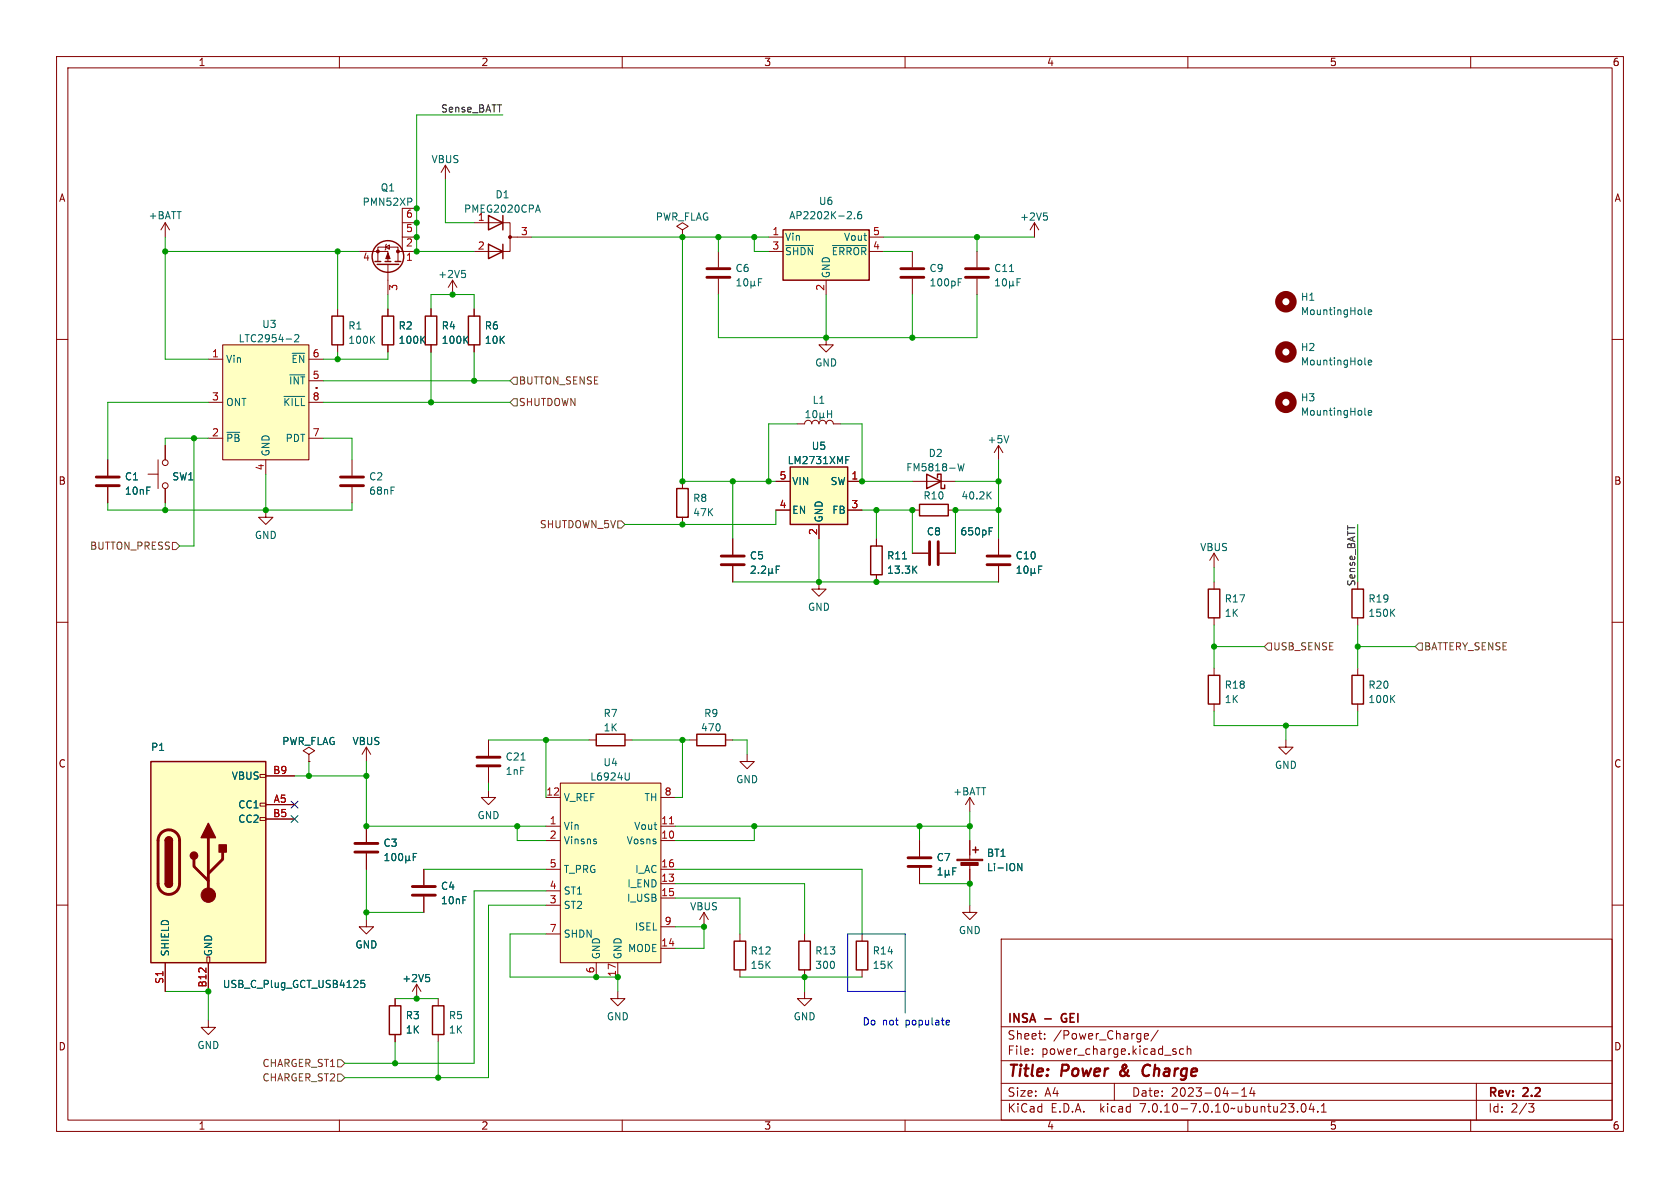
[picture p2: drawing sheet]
<svg xmlns="http://www.w3.org/2000/svg" width="297mm" height="210mm" viewBox="0 0 297 210" stroke-linecap="round" stroke-linejoin="round" font-family="sans-serif">
<g fill="none" stroke="#840000" stroke-width=".18">
<path d="M10 10h277v190h-277zM12 12h273v186h-273zM60 10v2M110 10v2M160 10v2M210 10v2M260 10v2M29.2 39.4v2.5M29.2 39.4l-.8 1.2M29.2 39.4l.8 1.2M71.1 39.4h2.6M73.7 36.8h-2.6v5.1"/>
<path d="M78.7 29.2l-.7 1.3M78.7 29.2v2.6M78.7 29.2l.8 1.3M83.8 39.4h6.4v5.1h-6.4M182.9 39.4l-.8 1.2M182.9 39.4v2.5M182.9 39.4l.7 1.2M10 60h2M59.7 54.6v1.3M63.5 44.5h5.1v1.7M66.8 46.2v-2.5h3.6v2.5M68.2 43.7l.6-.4v.8z"/>
<path d="M68.3 43.2l-.1 .1v.8l-.1 .1M68.6 46.7v5.4M68.6 54.6v1.3M71.1 41.9v2.6h-.7M71.1 41.9h2.6M71.1 44.5h2.6M76.2 54.6v1.3M80 49.5l-.8 1.3M80 49.5v2.6M80 49.5l.8 1.3M83.8 54.6v1.3M90.2 41.9h3.8"/>
<path d="M120.6 40.6l1.1-.6-1.1-.6-1 .6 1 .6v1.3M120.6 41.9h.1M127 44.5v2.7M127 49.3v2.8M135.9 41.9h2.5M135.9 44.5h2.5M146 59.7v1.3h1.3l-1.3 1.2-1.2-1.2h1.2M146 49.5v2.6M153.7 41.9h2.5M153.7 44.5h2.5M161.3 44.5v2.7M161.3 49.3v2.8"/>
<path d="M172.7 44.5v2.7M172.7 49.3v2.8M285 60h2M29.2 78.7v2.6M36.8 63.5h2.6M36.8 77.5h2.6M36.8 71.1h2.6M39.4 61h15.2v20.3h-15.2zM54.6 63.5h2.5M54.6 77.5h2.5M54.6 71.1h2.5M54.6 67.3h2.5"/>
<path d="M59.7 61v1.2M68.6 61v1.2M76.2 61v1.2M83.8 61v1.2M141 74.9h1.2a.64 .64 0 0 1 .7-.6 .64 .64 0 0 1 .6 .6 .64 .64 0 0 1 .6-.6 .64 .64 0 0 1 .7 .6 .64 .64 0 0 1 .6-.6 .64 .64 0 0 1 .6 .6 .64 .64 0 0 1 .7-.6 .64 .64 0 0 1 .6 .6h1.3M176.5 78.7v2.6M176.5 78.7l-.7 1.3M176.5 78.7l.8 1.3M19 81.3v2.8M19 86.1v2.8M26.2 83.8h1.7M27.9 81.3v5.1"/>
<path d="M29.2 86.4v2.5M47 90.2v1.2h1.3l-1.3 1.3-1.3-1.3h1.3M47 81.3v2.5M62.2 81.3v2.8M62.2 86.1v2.8M120.6 85.1v1.3M120.6 91.4v1.3M129.5 95.3v2.7M137.2 85.1h2.5M137.2 90.2h2.5M144.8 92.7v2.6M149.9 85.1h2.5"/>
<path d="M149.9 90.2h2.5M154.9 95.3v1.2M161.3 85.1h7.6M161.3 90.2h1.3M161.3 97.8h2.8M166.1 97.8h2.8M167.6 90.2h1.3M176.5 95.3v2.7M214.6 97.8l-.7 1.3M214.6 97.8v2.5M214.6 97.8l.8 1.3M10 110h2"/>
<path d="M129.5 100.1v2.8M144.8 102.9v1.2h1.2l-1.2 1.3-1.3-1.3h1.3M154.9 101.6v1.3M176.5 100.1v2.8M214.6 102.9v1.2M214.6 109.2v1.3M214.6 118.1v1.3M240 109.2v1.3M240 118.1v1.3M285 110h2M46 136.9h1v.5h-1zM47 137.2h5.1"/>
<path d="M54.6 133.4l1-.7-1-.6-1 .6 1 .7v1.2M54.6 134.6h.1M64.8 132.1v2.5M64.8 132.1l-.8 1.3M64.8 132.1l.7 1.3M86.4 139.7v1.3h1.2l-1.2 1.2-1.3-1.2h1.3M86.4 130.8v2.8M86.4 135.6v2.8M99.1 138.4h17.7v31.8h-17.7zM104.1 130.8h1.3M110.5 130.8h1.3M121.9 130.8h1.3"/>
<path d="M128.3 130.8h1.2M132.1 133.4v1.2h1.2l-1.2 1.3-1.3-1.3h1.3M214.6 124.5v1.2M227.3 130.8v1.3h1.3l-1.3 1.3-1.2-1.3h1.2M240 124.5v1.2M10 160h2M46 144.5h1v.5h-1zM46 142h1v.5h-1zM47 142.2h5.1M47 144.8h5.1M64.8 146.1v2.7M64.8 150.9v2.8"/>
<path d="M74.9 153.7v2.8M74.9 158.5v2.8M96.5 146.1h2.6M96.5 148.6h2.6M96.5 141h2.6M96.5 153.7h2.6M96.5 157.5h2.6M116.8 146.1h2.6M116.8 148.6h2.6M116.8 141h2.6M116.8 156.2h2.6M116.8 158.8h2.6"/>
<path d="M116.8 153.7h2.6M162.6 148.6v2.8M162.6 153.4v2.8M171.4 141l-.7 1.2M171.4 141v2.5M171.4 148.6v3.3M171.4 152.9v3.3M171.4 141l.8 1.2M285 160h2M29.2 170.2v5.1M36.6 169.2h.5v1h-.5zM36.8 170.2v5.1"/>
<path d="M64.8 162.6v1.2h1.2l-1.2 1.3-1.3-1.3h1.3M69.8 176.5v1.3M73.7 174l-.8 1.3M73.7 174v2.5M73.7 174l.7 1.3M77.5 176.5v1.3M96.5 160h2.6M96.5 165.1h2.6M105.4 170.2v2.5M109.2 175.3v1.2h1.3l-1.3 1.3-1.3-1.3h1.3M109.2 170.2v2.5M116.8 167.6h2.6"/>
<path d="M116.8 163.8h2.6M124.5 161.3l-.8 1.3M124.5 161.3v2.5M124.5 161.3l.7 1.3M130.8 165.1v1.3M130.8 171.5v1.2M142.2 175.3v1.2h1.3l-1.3 1.3-1.2-1.3h1.2M142.2 165.1v1.3M142.2 171.5v1.2M152.4 165.1v1.3M152.4 171.5v1.2M171.4 160v1.3h1.3l-1.3 1.3-1.2-1.3h1.2"/>
<path d="M177 166h108v32h-108zM36.8 180.3v1.3h1.3l-1.3 1.3-1.2-1.3h1.2M60 198v2M69.8 182.9v1.3M77.5 182.9v1.3M110 198v2M160 198v2M177 194.5h108M177 191.5h108M177 187.5h108M177 181.5h108M182.5 186.3v.1"/>
<path d="M182.5 185.5v.1M184.7 183.6v.1M184.7 182.8v.1M197 191.5v3M202.3 183.2l.7-.1v-.3l-.5-.1-.2 .2 .1 .7h.6M204.7 182.1l-1.2 2M207.7 185.9l.3 .2-.3 .3M207.7 185.4l.2 .1M209.2 185.5l-.4-.1-.3 .3v.4l.2 .2h.5M209.9 185.5l.2-.1 .4 .1v.9M209.9 184.9v1.5M210 198v2"/>
<path d="M217.7 193.2h1.2M219.5 193.8h.9M219.5 192.7l.5-.4v1.5M221.3 192.2l-.3 1.1h.9M221.7 192.8v1M229.4 196.5v.1M230.2 195.2l.2-.1a.81 .81 0 0 1 .6 .6 .81 .81 0 0 1-.3 .8l-.2 .1a.81 .81 0 0 1-.3-1.4zM231.8 195l-.3 1.1h.9M232.2 195.6v1M233 196.5v.1M233.6 196.6h.9M233.6 195.5l.4-.4v1.5"/>
<path d="M260 198v2M261 191.5v6.5M270.2 195.1h1l-.5 .6 .4 .1 .1 .5-.3 .3h-.4"/>
<circle cx="29.2" cy="85.9" r=".51"/>
<circle cx="29.2" cy="81.8" r=".51"/>
</g>
<path d="M198.2 189.4a.53 .53 0 0 0 0 .7M203 188.2a1.13 1.13 0 0 0-1 .7 1.13 1.13 0 0 0 .3 1.2l.2 .1 .5-.1" fill="none" stroke="#840000" stroke-width=".4"/>
<path d="M187.8 179.4l-.2 .4 .2 .7" fill="none" stroke="#840000" stroke-width=".3"/>
<g fill="none" stroke="#840000" stroke-width=".51">
<path d="M125 49h4M125 47.5h4M159.3 49h4M159.3 47.5h4M170.7 49h4.1M170.7 47.5h4.1M17 85.9h4.1M17 84.3h4.1M60.2 85.9h4.1M60.2 84.3h4.1M127.5 99.8h4.1M127.5 98.3h4.1"/>
<path d="M164.3 95.8v4M165.9 95.8v4M174.5 99.8h4.1M174.5 98.3h4.1M84.3 135.4h4.1M84.3 133.9h4.1M28.5 147.2a1.9 1.9 0 0 1 2.1-.4 1.9 1.9 0 0 1 1.1 1.8v7.6a1.91 1.91 0 0 1-1.9 1.9 1.91 1.91 0 0 1-1.9-1.9v-7.8l.2-.6zM34.3 151.9v1.3l2.5 2.5M36.8 148.1v10.1M39.4 150.6v1.3l-2.6 2.5M62.7 150.6h4.1M62.7 149.1h4.1"/>
<path d="M72.9 158.2h4.1M72.9 156.7h4.1M160.5 153.2h4.1M160.5 151.6h4.1"/>
</g>
<g fill="none" stroke="#006464" stroke-width=".18">
<path d="M72.8 35.1v.5M94.8 37.2h.6M95.1 36.2l.4 1.3M149.7 38.7h.8M150.5 37.5v.5M151.1 38.6v.1M152.2 37.4l-.3 .1a.86 .86 0 0 0 0 1.2l.4-.1v-.5l-.2-.2-.4 .1-.1 .1M184.5 37.6h.6M184.9 38.1l.3 .3v.3l-.3 .2M50.6 59.9h1M52.1 59.3l.5-.1 .2 .3-.8 .9h.8M65.7 60l.5 .7"/>
<path d="M66.2 59.4l-.7 .8M74.6 60l.5 .7M75.1 59.4l-.7 .8M81.6 47.8h.6M82.1 48.3l.2 .2v.3l-.2 .3M82.2 60l.5 .7M82.7 59.4l-.7 .8M130.3 50.5h.7M130.3 49.6l.3-.3v1.2M131.6 49.4l.2-.1a.68 .68 0 0 1 .4 .6 .68 .68 0 0 1-.4 .6l-.2-.1-.1-.3zM132.8 50.4l.1 .1h.3l.2-.1M132.8 49.7v1.3"/>
<path d="M133.4 50.4l.1 .1M133.4 49.7v.7M134.1 49.9h.4M134.7 49.3h-.6v1.2M138.9 43.4h4.9M147.2 43.4h6M169.4 49.3h.6M169.4 49.9h.4M176 50.5h.7M176 49.6l.4-.3v1.2M177.3 49.4l.2-.1a.68 .68 0 0 1 .4 .6 .68 .68 0 0 1-.4 .6l-.2-.1-.1-.3zM178.5 48h.7"/>
<path d="M178.5 50.4l.2 .1h.2l.2-.1M178.5 49.7v1.3M179.1 50.4l.2 .1M179.1 49.7v.7M179.8 49.9h.4M180.4 49.3h-.6v1.2M241.3 55.4l.2 .2M241.9 55.2l.6-.1-.1-.3h-.3l-.2 .2 .1 .6h.4M40.1 76.4h2.3M50.2 70.1h3.7M51.2 66.3h2.7M51.6 62.5h2.3"/>
<path d="M142.5 73.8h.7M142.5 72.9l.3-.3v1.2M143.9 72.6h.1a.68 .68 0 0 1 .4 .6 .68 .68 0 0 1-.4 .6 .84 .84 0 0 1-.1-1.2zM145 73.7l.1 .1h.3l.2-.1M145 73v1.3M145.6 73.7l.1 .1M145.6 73v.7M146.3 72.6v1.2M146.3 73.2h.7M147 72.6v1.2M178.3 77l-.4 1.3M241.3 73.2l.2 .2"/>
<path d="M241.3 64.3l.2 .2M241.9 73l.6-.1-.1-.3h-.3l-.2 .1 .1 .6h.4M241.9 64.1l.6-.1-.1-.3h-.3l-.2 .1 .1 .7h.4M149.5 81.3h.5M149.5 80.7h.6M159.6 98.8h.7M169.3 82l.4 1.2 .2-.9 .2 .9 .3-1.2M174.7 87.5l.5 .7M174.9 93.9h.4M174.9 93.3h.6M175.2 86.9l-.7 .8M132.8 100.2l.5-.1 .2 .3-.7 .9h.7"/>
<path d="M134.1 101.2v.1M134.6 100.2l.5-.1 .3 .3-.8 .9h.8M135.9 101.2l.2 .1h.2l.2-.1M135.9 100.5v1.3M136.5 101.2l.2 .1M136.5 100.5v.7M137.2 100.7h.5M137.8 100.1h-.6v1.2M161.5 100.6l.6 .7M162.1 100.1l-.7 .7M179.8 101.3h.7M179.8 100.4l.4-.3v1.2"/>
<path d="M181.1 100.2l.2-.1a.68 .68 0 0 1 .5 .6 .68 .68 0 0 1-.5 .6l-.2-.1-.1-.3zM182.3 101.2l.2 .1h.2l.2-.1M182.3 100.5v1.3M182.9 101.2l.2 .1M182.9 100.5v.7M183.6 100.7h.4M184.2 100.1h-.6v1.2M246 108.2l.6 .8M246.6 107.7l-.8 .7M92.1 134.4h.7M111.2 136.6v1.1l-.1 .1-.3 .1M246 123.5l.6 .7"/>
<path d="M246.6 122.9l-.8 .8M68 152.1h.8M68 151.2l.4-.3v1.2M69.4 150.9h.2a.68 .68 0 0 1 .4 .6 .68 .68 0 0 1-.4 .6 .84 .84 0 0 1-.2-1.2zM70.6 150.9h.2a.68 .68 0 0 1 .4 .6 .68 .68 0 0 1-.4 .6 .84 .84 0 0 1-.2-1.2zM71.7 152l.2 .1h.3l.1-.1M71.7 151.3v1.3M72.3 152l.2 .1M72.3 151.3v.7M73.1 151.5h.4M73.7 150.9h-.6v1.2M105.4 148.8v.3"/>
<path d="M165.8 154.7h.8M165.8 153.8l.4-.4v1.3M167.1 154.5l.2 .2h.2l.2-.2M167.1 153.8v1.3M167.7 154.5l.2 .2M167.7 153.8v.7M168.4 154h.5M169 153.4h-.6v1.3M179.9 152.6l.8 1.3v-1.3M64.4 173.3h-.6v.6l.2-.1h.4l.1 .2-.1 .4-.1 .2-.5-.2M75.3 172.3h.6M75.7 172.7l.3 .3v.3l-.3 .2"/>
</g>
<g fill="#ffffc2" stroke="#ffffc2" stroke-width=".18">
<path d="M138.4 40.6h15.3v8.9h-15.3z"/>
<path d="M139.7 82.6h10.2v10.1h-10.2z"/>
<path d="M26.7 134.6h20.3v35.6h-20.3z"/>
<path d="M39.4 61h15.2v20.3h-15.2z"/>
<path d="M99.1 138.4h17.7v31.8h-17.7z"/>
</g>
<g fill="none" stroke="#840000" stroke-width=".25">
<path d="M86.4 38.1l2.5 1.3-2.5 1.2zM88.9 38.1v2.5M58.7 55.9h2v5.1h-2zM66.3 46.2h1M66.7 46.7h3.8M67.6 55.9h2v5.1h-2zM68.1 46.2h1M69.8 46.2h1.1M75.2 55.9h2v5.1h-2zM82.8 55.9h2v5.1h-2zM86.4 43.2l2.5 1.3-2.5 1.2zM88.9 43.2v2.5"/>
<path d="M138.4 40.6h15.3v8.9h-15.3zM119.6 86.4h2.1v5h-2.1zM139.7 82.6h10.2v10.1h-10.2zM153.9 96.5h2.1v5.1h-2.1zM162.6 89.2h5v2h-5zM163.8 83.8l2.6 1.3-2.6 1.3zM165.7 84.5v-.7h.7v2.6h.6v-.7M213.6 104.1h2v5.1h-2zM213.6 119.4h2v5.1h-2zM239 104.1h2v5.1h-2zM239 119.4h2v5.1h-2zM26.7 134.6h20.3v35.6h-20.3z"/>
<path d="M105.4 129.8h5.1v2h-5.1zM123.2 129.8h5.1v2h-5.1zM29.2 156.2a.64 .64 0 0 0 .6 .6 .64 .64 0 0 0 .7-.6M29.2 148.6a.64 .64 0 0 1 .6-.6 .64 .64 0 0 1 .7 .6M172 150.2h1M172.5 149.7v1M68.8 177.8h2.1v5.1h-2.1zM76.5 177.8h2v5.1h-2zM129.8 166.4h2v5.1h-2zM141.2 166.4h2.1v5.1h-2.1zM151.4 166.4h2v5.1h-2z"/>
<circle cx="68.6" cy="45.3" r="2.79"/>
</g>
<g fill="#840000" stroke="#840000" stroke-width=".25">
<path d="M29.2 156.2h1.3a.64 .64 0 0 1-.7 .6 .64 .64 0 0 1-.6-.6z"/>
<path d="M29.2 148.6h1.3v7.6h-1.3z"/>
<path d="M29.4 148.1a.64 .64 0 0 1 .7-.1 .64 .64 0 0 1 .4 .6h-1.3z"/>
<path d="M36.8 145.5l1.3 2.6h-2.5z"/>
<path d="M38.7 149.4h1.3v1.2h-1.3z"/>
<circle cx="34.3" cy="151.3" r=".63"/>
</g>
<g fill="#840000" stroke="#840000" stroke-width=".18">
<path d="M169.2 151.9h4.5v.2h-4.5z"/>
<path d="M169.9 152.5h3v.5h-3z"/>
<path d="M68.6 44.7l.4 1h-.8z"/>
<circle cx="36.8" cy="158.2" r="1.27"/>
<circle cx="90.2" cy="41.9" r=".25"/>
<circle cx="66.8" cy="44.4" r=".25"/>
<circle cx="70.4" cy="44.4" r=".25"/>
</g>
<path d="M118.4 145.6h.7" fill="none" stroke="#a90000" stroke-width=".18"/>
<g fill="none" stroke="#840000" stroke-width="1.3">
<circle cx="227.3" cy="53.3" r="1.27"/>
<circle cx="227.3" cy="71.1" r="1.27"/>
<circle cx="227.3" cy="62.2" r="1.27"/>
</g>
<path d="M90.2 71.1l.6-.6h.6v1.3h-.6zM90.8 66.7h.6v1.2h-.6l-.6-.6zM30.5 95.9h.6l.6 .6-.6 .7h-.6zM109.2 92.1h.7l.6 .6-.6 .6h-.7zM224.2 113.7h.6v1.2h-.6l-.7-.6zM250.8 113.7h.7v1.2h-.7l-.6-.6zM59.7 189.9h.6l.7 .6-.7 .6h-.6zM59.7 187.3h.6l.7 .7-.7 .6h-.6z" fill="none" stroke="#725600" stroke-width=".18"/>
<path d="M160 175.3h-10.1v-10.2h10.1v14M167.4 180.3l.4 .1 .1 .3-.6 .1M167.8 181.1l-.4 .1" fill="none" stroke="#0000c2" stroke-width=".18"/>
<g fill="none" stroke="#009600" stroke-width=".18">
<path d="M78.7 31.8v7.6h5.1M88.9 20.3h-15.2v24.2h10.1M29.2 44.5h34.3M29.2 41.9v21.6h7.6M59.7 44.5v10.1M68.6 52.1v2.5M76.2 54.6v-2.5h7.6v2.5M94 41.9h41.9M120.6 41.9v43.2h16.6M127 52.1v7.6h45.7v-7.6M127 41.9v2.6M133.3 41.9v2.6h2.6"/>
<path d="M146 52.1v7.6M156.2 44.5h5.1M156.2 41.9h26.7M161.3 52.1v7.6M172.7 41.9v2.6M34.3 77.5v19h-2.6M36.8 71.1h-17.8v10.2M36.8 77.5h-7.6v1.2M57.1 67.3h33.1M57.1 71.1h33.1M57.1 77.5h5.1v3.8M59.7 62.2v1.3"/>
<path d="M68.6 62.2v1.3h-11.5M76.2 62.2v8.9M83.8 62.2v5.1M141 74.9h-5.1v10.2M148.6 74.9h3.8v10.2h8.9M19 88.9v1.3h43.2v-1.3M29.2 88.9v1.3M47 83.8v6.4M129.5 85.1v10.2M137.2 90.2v2.5h-26.7M144.8 95.3v7.6M152.4 90.2h8.9v7.6"/>
<path d="M154.9 90.2v5.1M168.9 85.1h7.6M176.5 90.2h-7.6v7.6M176.5 81.3v14M240 92.7v10.2M129.5 102.9h47M214.6 100.3v2.6M214.6 110.5v7.6M214.6 114.3h8.9M240 110.5v7.6M240 114.3h10.2M52.1 137.2h12.7"/>
<path d="M54.6 134.6v2.6M64.8 134.6v11.5h31.7M86.4 130.8h17.7M86.4 138.4v1.3M96.5 130.8v10.2M111.8 130.8h10.1M120.6 130.8v10.2h-1.2M129.5 130.8h2.6v2.6M214.6 125.7v2.6h25.4v-2.6M227.3 128.3v2.5M64.8 153.7v8.9M74.9 153.7h21.6"/>
<path d="M91.4 146.1v2.5h5.1M96.5 157.5h-12.7v30.5h-22.8M119.4 156.2h22.8v8.9M119.4 146.1h52M119.4 153.7h33v11.4M119.4 158.8h11.4v6.3M133.3 146.1v2.5h-13.9M162.6 156.2h8.8v3.8M162.6 146.1v2.5M171.4 143.5v5.1M29.2 175.3h7.6v5M64.8 161.3h10.1"/>
<path d="M69.8 176.5h7.7M96.5 165.1h-6.3v7.6h19v2.6M96.5 160h-10.1v30.5h-25.4M119.4 163.8h5.1v3.8h-5.1M130.8 172.7h21.6M142.2 172.7v2.6M69.8 184.2v3.8M77.5 184.2v6.3"/>
</g>
<path d="M51.5 144.2l1.2 1.2M51.5 141.6l1.2 1.2M52.7 144.2l-1.2 1.2M52.7 141.6l-1.2 1.2" fill="none" stroke="#000084" stroke-width=".18"/>
<g fill="#009600" stroke="#009600" stroke-width=".18">
<circle cx="73.7" cy="39.4" r=".46"/>
<circle cx="73.7" cy="44.5" r=".46"/>
<circle cx="73.7" cy="41.9" r=".46"/>
<circle cx="73.7" cy="36.8" r=".46"/>
<circle cx="83.8" cy="67.3" r=".46"/>
<circle cx="80" cy="52.1" r=".46"/>
<circle cx="59.7" cy="44.5" r=".46"/>
<circle cx="64.8" cy="146.1" r=".46"/>
<circle cx="96.5" cy="130.8" r=".46"/>
<circle cx="91.4" cy="146.1" r=".46"/>
<circle cx="109.2" cy="172.7" r=".46"/>
<circle cx="105.4" cy="172.7" r=".46"/>
<circle cx="76.2" cy="71.1" r=".46"/>
<circle cx="59.7" cy="63.5" r=".46"/>
<circle cx="29.2" cy="90.2" r=".46"/>
<circle cx="34.3" cy="77.5" r=".46"/>
<circle cx="47" cy="90.2" r=".46"/>
<circle cx="29.2" cy="44.5" r=".46"/>
<circle cx="54.6" cy="137.2" r=".46"/>
<circle cx="64.8" cy="137.2" r=".46"/>
<circle cx="36.8" cy="175.3" r=".46"/>
<circle cx="77.5" cy="190.5" r=".46"/>
<circle cx="64.8" cy="161.3" r=".46"/>
<circle cx="69.8" cy="188" r=".46"/>
<circle cx="73.7" cy="176.5" r=".46"/>
<circle cx="127" cy="41.9" r=".46"/>
<circle cx="120.6" cy="41.9" r=".46"/>
<circle cx="133.3" cy="41.9" r=".46"/>
<circle cx="120.6" cy="85.1" r=".46"/>
<circle cx="129.5" cy="85.1" r=".46"/>
<circle cx="120.6" cy="92.7" r=".46"/>
<circle cx="146" cy="59.7" r=".46"/>
<circle cx="161.3" cy="59.7" r=".46"/>
<circle cx="135.9" cy="85.1" r=".46"/>
<circle cx="144.8" cy="102.9" r=".46"/>
<circle cx="171.4" cy="146.1" r=".46"/>
<circle cx="176.5" cy="90.2" r=".46"/>
<circle cx="152.4" cy="85.1" r=".46"/>
<circle cx="154.9" cy="90.2" r=".46"/>
<circle cx="161.3" cy="90.2" r=".46"/>
<circle cx="168.9" cy="90.2" r=".46"/>
<circle cx="227.3" cy="128.3" r=".46"/>
<circle cx="214.6" cy="114.3" r=".46"/>
<circle cx="154.9" cy="102.9" r=".46"/>
<circle cx="142.2" cy="172.7" r=".46"/>
<circle cx="133.3" cy="146.1" r=".46"/>
<circle cx="120.6" cy="130.8" r=".46"/>
<circle cx="171.4" cy="156.2" r=".46"/>
<circle cx="124.5" cy="163.8" r=".46"/>
<circle cx="162.6" cy="146.1" r=".46"/>
<circle cx="240" cy="114.3" r=".46"/>
<circle cx="172.7" cy="41.9" r=".46"/>
<circle cx="176.5" cy="85.1" r=".46"/>
</g>
<g font-size="2.8" fill="#840000">
<text x="178" y="190.9">Title:</text>
<text x="187.7" y="190.9">Power</text>
<text x="198.8" y="190.9">&amp;</text>
<text x="203.6" y="190.9">Charge</text>
</g>
<g font-size="2.1" fill="#840000">
<text x="178" y="184">Sheet:</text>
<text x="178" y="181.2">INSA</text>
<text x="184.7" y="181.2">-</text>
<text x="186.2" y="184">/Power_Charge/</text>
<text x="188.3" y="181.2">GEI</text>
<text x="178" y="186.7">File:</text>
<text x="184.1" y="186.7">power_charge.kicad_sch</text>
<text x="178" y="196.9">KiCad</text>
<text x="178" y="194.1">Size:</text>
<text x="184.7" y="194.1">A4</text>
<text x="185.7" y="196.9">E.D.A.</text>
<text x="194.6" y="196.9">kicad</text>
<text x="200" y="194.1">Date:</text>
<text x="201.8" y="196.9">7.0.10-7.0.10~ubuntu23.04.1</text>
<text x="207" y="194.1">2023-04-14</text>
<text x="263" y="194.3">Rev:</text>
<text x="263" y="196.9">Id:</text>
<text x="267.1" y="196.9">2/3</text>
<text x="269.4" y="194.3">2.2</text>
</g>
<g font-size="1.8" fill="#840000">
<text x="35" y="11.9">1</text>
<text x="85" y="11.9">2</text>
<text x="135" y="11.9">3</text>
<text x="185" y="11.9">4</text>
<text x="235" y="11.9">5</text>
<text x="285" y="11.9">6</text>
<text x="10.3" y="35.9">A</text>
<text x="285.3" y="35.9">A</text>
<text x="10.3" y="85.9">B</text>
<text x="285.3" y="85.9">B</text>
<text x="10.3" y="135.9">C</text>
<text x="285.3" y="135.9">C</text>
<text x="10.3" y="185.9">D</text>
<text x="285.3" y="185.9">D</text>
<text x="35" y="199.9">1</text>
<text x="85" y="199.9">2</text>
<text x="135" y="199.9">3</text>
<text x="185" y="199.9">4</text>
<text x="235" y="199.9">5</text>
<text x="285" y="199.9">6</text>
</g>
<g font-size="1.8" fill="#0f0f0f">
<text x="77.9" y="20">Sense_BATT</text>
<text x="239.7" y="103.7" transform="rotate(-90 239.7 103.7)">Sense_BATT</text>
</g>
<g font-size="1.8" fill="#006464">
<text x="76.2" y="29">VBUS</text>
<text x="67.2" y="34">Q1</text>
<text x="87.5" y="35.3">D1</text>
<text x="26.2" y="39">+BATT</text>
<text x="64" y="36.6">PMN52XP</text>
<text x="81.9" y="37.8">PMEG2020CPA</text>
<text x="115.8" y="39.2">PWR_FLAG</text>
<text x="139.4" y="39">AP2202K-2.6</text>
<text x="144.7" y="36.4">U6</text>
<text x="180.2" y="39.2">+2V5</text>
<text x="138.7" y="42.8">Vin</text>
<text x="138.7" y="45.3">~{SHDN} ~{ERROR}</text>
<text x="149.1" y="42.8">Vout</text>
<text x="77.4" y="49.4">+2V5</text>
<text x="129.9" y="48.3">C6</text>
<text x="146.9" y="49.3" transform="rotate(-90 146.9 49.3)">GND</text>
<text x="164.2" y="48.3">C9</text>
<text x="164.2" y="50.8">100pF</text>
<text x="175.7" y="48.3">C11</text>
<text x="229.9" y="53.4">H1</text>
<text x="46.3" y="58.2">U3</text>
<text x="61.5" y="58.4">R1</text>
<text x="70.4" y="58.4">R2</text>
<text x="78" y="58.4">R4</text>
<text x="85.6" y="58.4">R6</text>
<text x="229.9" y="55.9">MountingHole</text>
<text x="39.9" y="64.4">Vin</text>
<text x="42.1" y="60.7">LTC2954-2</text>
<text x="51.4" y="64.4">~{EN}</text>
<text x="61.5" y="61">100K</text>
<text x="70.4" y="61">100K</text>
<text x="78" y="61">100K</text>
<text x="85.6" y="61">10K</text>
<text x="144" y="65">GND</text>
<text x="229.9" y="62.3">H2</text>
<text x="229.9" y="64.8">MountingHole</text>
<text x="39.9" y="72">ONT</text>
<text x="50" y="72">~{KILL}</text>
<text x="51" y="68.2">~{INT}</text>
<text x="143.6" y="71.6">L1</text>
<text x="229.9" y="71.1">H3</text>
<text x="229.9" y="73.7">MountingHole</text>
<text x="39.9" y="78.3">~{PB}</text>
<text x="47.9" y="80.8" transform="rotate(-90 47.9 80.8)">GND</text>
<text x="50.4" y="78.3">PDT</text>
<text x="139.1" y="82.3">LM2731XMF</text>
<text x="143.4" y="79.7">U5</text>
<text x="160.1" y="83.5">FM5818-W</text>
<text x="164.1" y="81">D2</text>
<text x="174.5" y="78.6">+5V</text>
<text x="22" y="85.1">C1</text>
<text x="22" y="87.7">10nF</text>
<text x="30.4" y="85.1">SW1</text>
<text x="65.2" y="85.1">C2</text>
<text x="65.2" y="87.7">68nF</text>
<text x="122.4" y="88.9">R8</text>
<text x="140" y="86">VIN</text>
<text x="146.7" y="86">SW</text>
<text x="163.2" y="88.5">R10</text>
<text x="169.9" y="88.5">40.2K</text>
<text x="45" y="95.5">GND</text>
<text x="122.4" y="91.5">47K</text>
<text x="140" y="91">EN</text>
<text x="145.6" y="92.5" transform="rotate(-90 145.6 92.5)">GND</text>
<text x="147" y="91">FB</text>
<text x="163.8" y="94.8">C8</text>
<text x="169.7" y="94.8">650pF</text>
<text x="132.5" y="99.1">C5</text>
<text x="156.7" y="101.6">13.3K</text>
<text x="156.7" y="99.1">R11</text>
<text x="179.5" y="99.1">C10</text>
<text x="212.1" y="97.6">VBUS</text>
<text x="216.4" y="106.7">R17</text>
<text x="241.8" y="106.7">R19</text>
<text x="142.7" y="108.2">GND</text>
<text x="216.4" y="109.2">1K</text>
<text x="241.8" y="109.2">150K</text>
<text x="216.4" y="124.5">1K</text>
<text x="216.4" y="121.9">R18</text>
<text x="241.8" y="124.5">100K</text>
<text x="241.8" y="121.9">R20</text>
<text x="49.8" y="131.9">PWR_FLAG</text>
<text x="62.2" y="131.9">VBUS</text>
<text x="106.6" y="127">R7</text>
<text x="106.6" y="129.5">1K</text>
<text x="123.8" y="129.5">470</text>
<text x="124.4" y="127">R9</text>
<text x="26.6" y="132.9">P1</text>
<text x="89.3" y="137.2">1nF</text>
<text x="89.3" y="134.6">C21</text>
<text x="106.6" y="135.6">U4</text>
<text x="225.3" y="136.1">GND</text>
<text x="40.9" y="138">VBUS</text>
<text x="42" y="143.1">CC1</text>
<text x="99.6" y="141.8">V_REF</text>
<text x="104.2" y="138.2">L6924U</text>
<text x="113.8" y="141.8">TH</text>
<text x="130" y="138.7">GND</text>
<text x="168.4" y="140.8">+BATT</text>
<text x="42" y="145.6">CC2</text>
<text x="67.7" y="149.9">C3</text>
<text x="84.3" y="145">GND</text>
<text x="99.6" y="146.9">Vin</text>
<text x="99.6" y="149.5">Vinsns</text>
<text x="110.7" y="149.5">Vosns</text>
<text x="112" y="146.9">Vout</text>
<text x="99.6" y="154.5">T_PRG</text>
<text x="112.2" y="154.5">I_AC</text>
<text x="165.5" y="152.4">C7</text>
<text x="174.4" y="151.7">BT1</text>
<text x="174.4" y="154.2">Li-ION</text>
<text x="77.9" y="157.5">C4</text>
<text x="77.9" y="160">10nF</text>
<text x="99.6" y="160.9">ST2</text>
<text x="99.6" y="158.3">ST1</text>
<text x="110.7" y="159.6">I_USB</text>
<text x="110.8" y="157.1">I_END</text>
<text x="121.9" y="161.1">VBUS</text>
<text x="62.7" y="167.9">GND</text>
<text x="99.6" y="166">SHDN</text>
<text x="112.1" y="164.7">ISEL</text>
<text x="169.4" y="165.3">GND</text>
<text x="30.1" y="169.2" transform="rotate(-90 30.1 169.2)">SHIELD</text>
<text x="37.7" y="169.2" transform="rotate(-90 37.7 169.2)">GND</text>
<text x="71" y="173.8">+2V5</text>
<text x="106.3" y="169.7" transform="rotate(-90 106.3 169.7)">GND</text>
<text x="110.1" y="169.7" transform="rotate(-90 110.1 169.7)">GND</text>
<text x="110.9" y="168.5">MODE</text>
<text x="132.6" y="168.9">R12</text>
<text x="132.6" y="171.5">15K</text>
<text x="144" y="171.5">300</text>
<text x="144" y="168.9">R13</text>
<text x="154.2" y="168.9">R14</text>
<text x="154.2" y="171.5">15K</text>
<text x="39.3" y="174.9">USB_C_Plug_GCT_USB4125</text>
<text x="34.8" y="185.6">GND</text>
<text x="71.6" y="180.4">R3</text>
<text x="71.6" y="182.9">1K</text>
<text x="79.3" y="180.4">R5</text>
<text x="79.3" y="182.9">1K</text>
<text x="107.2" y="180.6">GND</text>
<text x="140.2" y="180.6">GND</text>
</g>
<g font-size="1.8" fill="#a90000">
<text x="71.7" y="41.4">5</text>
<text x="71.7" y="38.8">6</text>
<text x="84.4" y="39.1">1</text>
<text x="92" y="41.7">3</text>
<text x="136.5" y="41.7">1</text>
<text x="154.2" y="41.7">5</text>
<text x="64.1" y="46.4">4</text>
<text x="71.7" y="46.4">1</text>
<text x="71.7" y="43.9">2</text>
<text x="84.4" y="44.2">2</text>
<text x="136.5" y="44.2">3</text>
<text x="154.2" y="44.2">4</text>
<text x="70.6" y="51.5" transform="rotate(-90 70.6 51.5)">3</text>
<text x="145.8" y="51.5" transform="rotate(-90 145.8 51.5)">2</text>
<text x="37.4" y="63.2">1</text>
<text x="55.2" y="63.2">6</text>
<text x="37.4" y="70.9">3</text>
<text x="55.2" y="67.1">5</text>
<text x="55.2" y="70.9">8</text>
<text x="37.4" y="77.2">2</text>
<text x="55.2" y="77.2">7</text>
<text x="46.7" y="83.3" transform="rotate(-90 46.7 83.3)">4</text>
<text x="137.7" y="89.9">4</text>
<text x="137.7" y="84.8">5</text>
<text x="150.4" y="84.8">1</text>
<text x="150.4" y="89.9">3</text>
<text x="144.5" y="94.7" transform="rotate(-90 144.5 94.7)">2</text>
<text x="48.2" y="136.9">B9</text>
<text x="48.3" y="142">A5</text>
<text x="96.5" y="140.7">12</text>
<text x="117.4" y="140.7">8</text>
<text x="48.2" y="144.5">B5</text>
<text x="97.1" y="145.8">1</text>
<text x="97.1" y="148.3">2</text>
<text x="116.8" y="148.3">10</text>
<text x="116.8" y="145.8">11</text>
<text x="97.1" y="153.4">5</text>
<text x="116.8" y="156">13</text>
<text x="116.8" y="153.4">16</text>
<text x="97.1" y="159.8">3</text>
<text x="97.1" y="157.2">4</text>
<text x="116.8" y="158.5">15</text>
<text x="97.1" y="164.8">7</text>
<text x="116.8" y="167.4">14</text>
<text x="117.4" y="163.6">9</text>
<text x="105.2" y="172.2" transform="rotate(-90 105.2 172.2)">6</text>
<text x="109" y="172.8" transform="rotate(-90 109 172.8)">17</text>
<text x="29" y="174" transform="rotate(-90 29 174)">S1</text>
<text x="36.6" y="174.7" transform="rotate(-90 36.6 174.7)">B12</text>
</g>
<g font-size="1.8" fill="#725600">
<text x="91.6" y="68.2">BUTTON_SENSE</text>
<text x="91.6" y="72">SHUTDOWN</text>
<text x="95.3" y="93.6">SHUTDOWN_5V</text>
<text x="15.8" y="97.4">BUTTON_PRESS</text>
<text x="225" y="115.2">USB_SENSE</text>
<text x="251.7" y="115.2">BATTERY_SENSE</text>
<text x="46.3" y="191.4">CHARGER_ST2</text>
<text x="46.3" y="188.8">CHARGER_ST1</text>
</g>
<g font-size="1.8" fill="#0000c2">
<text x="152.4" y="181.4">Do</text>
<text x="156" y="181.4">not</text>
<text x="160.2" y="181.4">populate</text>
</g>
</svg>
